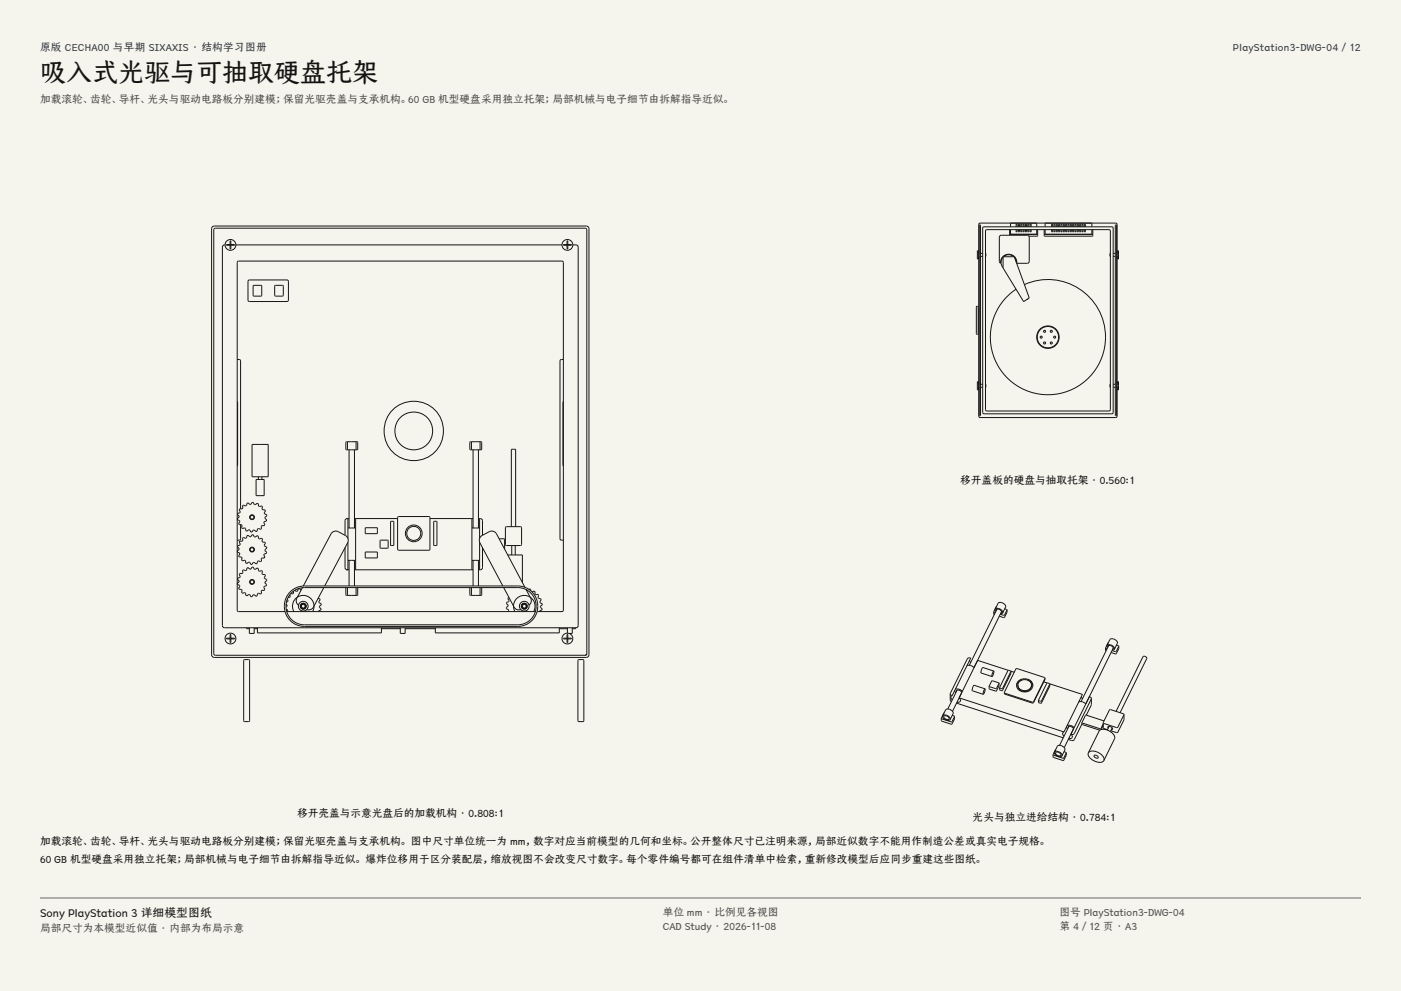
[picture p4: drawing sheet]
<svg xmlns="http://www.w3.org/2000/svg" width="420mm" height="297mm" viewBox="0 0 420 297" stroke-linecap="round" stroke-linejoin="round" font-family="sans-serif">
<g fill="#f5f4ed">
<path d="M0 0h420v297h-420z"/>
<path d="M12 12h396v275h-396z"/>
</g>
<g fill="none" stroke="#141413" stroke-width=".3">
<path d="M63.7 68l.5-.3h111.6a.81 .81 0 0 1 .8 .8v127.7a.81 .81 0 0 1-.8 .8h-111.6a.81 .81 0 0 1-.8-.8v-127.7zM67.5 73.4l-.6 .2-.2 .4v113.5l.2 .5 .4 .1h105.4l.4-.1 .2-.5v-113.5l-.4-.6h-1.2M67.9 73.3h2.4v.2h-2.4zM69 72.2h.2v2.4h-.2zM70.7 73.4h97.8M168.9 73.3h2.4v.2h-2.4zM170 72.2h.2v2.4h-.2zM293 75.2h.4v2.4h-.4zM293.4 76.8h.2M293.4 75.9h.2M293.4 75.9v-8.6l.4-.4h40.7l.4 .4v8.6M293.4 76.8v38.4"/>
<path d="M293.6 67.4l.4 .1-.1 57.1-.3-.1zM294 76.8h.6M294 75.9h.6M294.6 68.2l.4-.2h38.3l.4 .2v55.5l-.2 .3h-38.5l-.4-.2zM295.4 75.9v.9M295.5 69l.3-.2h36.7l.3 .2 .1 53.8-.2 .3-36.9 .1-.3-.2zM299.9 70.6l8.1-.1 .5 .3v7.8l-.5 .3h-3.2a2.44 2.44 0 0 0-2.4-2.7 2.44 2.44 0 0 0-2.4 2.7l-.4-.6v-7.2zM300.7 77.1a2.3 2.3 0 0 0 0 3.1M300.7 76.9h3.4l4.5 12.4-1.7 1.1-6.2-10.1zM300.8 76.9a2.3 2.3 0 0 1 3.2 0M302.7 70.2h8.4M302.7 68.8v1.7"/>
<path d="M302.9 68.8l.1 1.4M303 66.9l-.1 1.1M304.1 77.1l.6 1.5M304.6 67.2v.8M304.6 68.8v.6M304.6 69.4h.3M304.6 67.2h.3M304.7 78.6h.1M304.9 67.2v.8M304.9 68.8v.6M305.3 68.8v.6h.3v-.6M305.3 68v-.8h.3v.8"/>
<path d="M306 68.8v.6h.3v-.6M306 68v-.8h.3v.8M306.7 67.2v.8M306.7 68.8v.6M306.7 69.4h.3M306.7 67.2h.3M307 67.2v.8M307 68.8v.6M307.4 68.8v.6h.3v-.6M307.4 68v-.8h.3v.8M308.1 68v-.8h.3v.8M308.1 68.8v.6h.3v-.6"/>
<path d="M308.8 67.2v.8M308.8 68.8v.6M308.8 69.4h.3M308.8 67.2h.3M309.1 67.2v.8M309.1 68.8v.6M310.7 66.9l.1 1.1M310.8 68.8l-.1 1.4M311.1 68.8l-.1 1.9-2.5 .1M313 68.8l.1 2h14.4l.1-2M313 70.2h14.6M313.3 68.8l.1 1.4"/>
<path d="M313.4 66.9l-.1 1.1M315.3 67.2v.8M315.3 68.8v.6M315.3 69.4h.3M315.3 67.2h.3M315.6 67.2v.8M315.6 68.8v.6M316 68.8v.6h.3v-.6M316 68v-.8h.3v.8M316.7 68.8v.6h.3v-.6M316.7 68v-.8h.3v.8M317.4 68.8v.6h.3"/>
<path d="M317.7 67.2h-.3v.8M317.7 67.2v.8M317.7 68.8v.6M318.1 68.8v.6h.3v-.6M318.1 68v-.8h.3v.8M318.8 68.8v.6h.3v-.6M318.8 68v-.8h.3v.8M319.5 68.8v.6h.3v-.6M319.5 68v-.8h.3v.8M320.2 68.8v.6h.3v-.6M320.2 68v-.8h.3v.8M320.9 68.8v.6h.3v-.6"/>
<path d="M320.9 68v-.8h.3v.8M321.6 68.8v.6h.3v-.6M321.6 68v-.8h.3v.8M322.3 68.8v.6h.3v-.6M322.3 68v-.8h.3v.8M323 68.8v.6h.3v-.6M323 68v-.8h.3v.8M323.7 68.8v.6h.3v-.6M323.7 68v-.8h.3v.8M324.4 68.8v.6h.3v-.6M324.4 68v-.8h.3v.8M325.1 68.8v.6h.3v-.6"/>
<path d="M325.1 68v-.8h.3v.8M327.2 66.9l.1 1.1M327.3 68.8l-.1 1.4M332.9 75.9v.9M333.7 76.8h.7M333.7 75.9h.7M334.4 67.4h.3v57.2l-.3-.1zM334.7 67.4v.1M334.7 76.8h.2M334.7 75.9h.2M334.9 76.8v38.4M334.9 75.2h.4v2.4h-.4z"/>
<path d="M74.5 84h11.8l.2 .3-.1 5.9-.3 .2-11.6-.1-.2-.3v-5.7zM76 85.6h2.4v3.1h-2.4zM82.4 85.6h2.5v3.1h-2.5zM292.8 91.9l.5 .1v8l-.3 .2-.3-.2zM307.1 85.3a17.3 17.3 0 0 1 24.3 16.6 17.3 17.3 0 0 1-25.8 14.2 17.3 17.3 0 0 1-1-29.4M308.1 89.6l-.3 .2M71.1 107.7l.8 .1 .2 .3v44.4M168.9 107.7l-.8 .1-.2 .3v53.4l.2 .3 .8 .1M293 114.4h.4v2.4h-.4zM293.4 116.1h.2M293.4 115.2h.2M293.4 116.1v8.6l.4 .4h40.7l.4-.4v-8.6"/>
<path d="M294 116.1h.6M294 115.2h.6M295.4 115.2v.9M332.9 115.2v.9M333.7 116.1h.7M333.7 115.2h.7M334.7 116.1h.2M334.7 115.2h.2M334.9 114.4h.4v2.4h-.4zM71.1 120.3v19.3M75.6 133.2h4.8v9.7h-4.8zM104.2 132.4h2.5"/>
<path d="M104.2 134.8h2.5M104.2 132.4l-.5 .2v2l.5 .2M104.2 132.4v2.4M104.6 134.8v23.4M106.3 134.8v23.4M106.7 132.4l.5 .2v2l-.5 .2M106.7 132.4v2.4M141.3 132.4h2.6M141.3 134.8h2.6M141.3 132.4l-.5 .2v2l.5 .2M141.3 132.4v2.4M141.8 134.8v23.4"/>
<path d="M143.4 134.8v23.4M143.9 132.4l.5 .2v2l-.5 .2M143.9 132.4v2.4M168.9 120.3v19.3M72.1 157.2v4.3l-.2 .3-.8 .1M72.7 151.6l.3-.2 .6 .3 .3-.2 .1-.7 .4-.1 .5 .5 .3-.1 .4-.5h.3l.3 .6 .4 .1 .5-.5 .3 .2 .1 .7 .3 .1 .6-.2 .3 .3-.2 .6 .2 .3h.7l.2 .3-.4 .6 .1 .3 .6 .2 .1 .4-.6 .4v.3l.5 .5-.1 .4-.6 .1-.1 .3 .3 .6-.2 .4-.7-.1-.2 .3 .1 .6-.3 .3-.6-.3-.3 .1-.1 .7-.4 .1-.5-.5-.3 .1-.3 .6-.4-.1-.3-.6h-.3l-.6 .4-.3-.2-.1-.6-.3-.2-.6 .2-.3-.2 .2-.7-.2-.3h-.7l-.2-.3 .4-.6-.1-.3-.6-.2-.1-.4 .6-.4v-.3l-.5-.5 .1-.3 .6-.2 .1-.3-.3-.6 .2-.3h.7l.2-.2zM76.8 143.7h2.4v4.8h-2.4zM77.5 142.9v.8M78.5 142.9v.8M104.1 155.4l-.5 .2-.2 .5v4.3M104.1 155.4h.5M104.1 155.4h.2v5.9"/>
<path d="M104.3 158.2h2.3M106.3 155.4h.3M106.6 155.4h12.6M106.6 155.4v15.4M109.5 158.2h3.6v1.7h-3.6zM117.1 156.3l1 .1v6.9l-.2 .2-.8-.2zM119.2 155l.3-.2h9.1l.2 .2 .1 9.6-.2 .3h-9.2l-.3-.2zM128.9 155.4h12.6M130.1 156.3l.9 .1v6.9l-.2 .2-.8-.2zM141.5 158.2h2.3M141.5 155.4h.3M141.5 155.4v15.4"/>
<path d="M143.4 155.4h.4M143.8 155.4h.2M143.8 155.4v5.9M144 155.4l.5 .2 .1 .5v4.3M144 155.4h.1M151.6 158l.2-.2h4.2l.3 .2 .1 5.2-.2 .3h-4.4l-.2-.2zM153.3 157.8v-23.2h1.3v23.2M72.7 161.3l.3-.2 .6 .2 .3-.1 .1-.7 .4-.1 .5 .5 .3-.1 .4-.5h.3l.3 .6 .4 .1 .5-.5 .3 .2 .1 .6 .3 .2 .6-.2 .3 .3-.2 .6 .2 .3h.7l.2 .3-.4 .6 .1 .3 .6 .2 .1 .4-.6 .4v.3l.5 .5-.1 .4-.6 .1-.1 .3 .3 .6-.2 .4-.7-.1-.2 .2 .1 .7-.3 .2-.6-.2-.3 .1-.1 .7-.4 .1-.5-.5-.3 .1-.3 .6-.4-.1-.3-.6h-.3l-.6 .4-.3-.2-.1-.6-.3-.2-.6 .2-.3-.3 .2-.6-.2-.3h-.7l-.2-.3 .4-.6-.1-.3-.6-.2-.1-.4 .6-.4v-.3l-.5-.5 .1-.3 .6-.2 .1-.3-.3-.6 .2-.3h.7l.2-.2zM72.7 171l.3-.2 .6 .2 .3-.1 .1-.7 .4-.1 .5 .5 .3-.1 .4-.5h.3l.3 .6 .4 .1 .5-.5 .3 .2 .1 .6 .3 .2 .6-.2 .3 .3-.2 .6 .2 .3h.7l.2 .3-.4 .6 .1 .3 .6 .2 .1 .4-.6 .4v.3l.5 .5-.1 .4-.6 .1-.1 .3 .3 .6-.2 .4-.7-.1-.2 .2 .1 .7-.3 .2-.6-.2-.3 .1-.1 .7-.4 .1-.5-.5-.3 .1-.3 .5h-.4l-.3-.6-.3-.1-.6 .5-.3-.2-.1-.6-.3-.2-.6 .2-.3-.3 .2-.6-.2-.3h-.7l-.2-.3 .4-.6-.1-.3-.6-.2-.1-.4 .6-.4v-.3l-.5-.5 .1-.3 .6-.2 .1-.3-.3-.6 .2-.3h.7l.2-.2zM86.1 179.6l.3 .4-.1 .3-.4 .1M86.9 178.3l.1 .5-.2 .3h-.4M87 177.4a6 6 0 0 1 4.2-1.8h64a6.1 6.1 0 0 1 6 6.1 6.1 6.1 0 0 1-6 6h-64a6.1 6.1 0 0 1-5.5-3.7 6.1 6.1 0 0 1 1.3-6.6z"/>
<path d="M87.3 177.7a5.5 5.5 0 0 1 3.9-1.6h64a5.6 5.6 0 0 1 5.5 5.6 5.6 5.6 0 0 1-5.5 5.6h-64a5.6 5.6 0 0 1-5.1-3.5 5.6 5.6 0 0 1 1.2-6.1zM88 177.2v.6l-.3 .2-.5-.1M90.2 176.9l-.4-.5-.4 .1-.2 .6-.3 .2-.6-.4M90.3 176.9h-.1M90.7 176.1l-1.7 3.2a1.62 1.62 0 0 0 .5 2.1M95.3 179.4h.5l.2 .4-.4 .5v.3l.7 .3v.4l-.5 .4-.1 .3 .6 .4-.1 .4-.6 .2-.1 .3M97.1 176.1l-3.1 5.8a1.62 1.62 0 0 1-2 .8M97.3 175.6l7.1-13.3-.1-.9-.4-.7-2.9-1.5-1.2 .2-.6 .6-8.3 15.6M103.4 164.1v6l.2 .5 .5 .2M103.7 176.1v2.1l.5 .2M103.8 170.7l.3 .1M104.1 170.8h.5"/>
<path d="M104.2 178.4h2.5M104.2 176.1v2.3M104.3 167.9h2.3M104.3 162.5v8.3h-.2M104.6 167.9v7.7M106.3 170.8h.3M106.3 167.9v7.7M106.6 170.8h34.9M106.7 176.1v2.3M107.2 176.1v2.1l-.5 .2M109.5 165.4h3.6v1.8h-3.6zM114 161.9h2.3v2.4h-2.3z"/>
<path d="M140.9 176.1l-.1 2.1 .5 .2M141.3 178.4h2.6M141.3 176.1v2.3M141.5 167.9h2.3M141.5 170.8h.3M141.8 167.9v7.7M143.4 170.8h.4M143.4 167.9v7.7M143.8 170.8h.2M143.8 162.5v8.3M143.9 176.1v2.3M144 170.8h.1"/>
<path d="M144.4 176.1v2.1l-.5 .2M144.6 164.1v6l-.1 .5-.5 .2M149.6 161.5h1.6l.1 3.1M150.7 175.6l-7-13.3v-.9l.5-.7 2.9-1.5 1.2 .2 .6 .6 8.5 16M151 176.1l3.1 5.8a1.62 1.62 0 0 0 2 .8M152.2 166.3h4.4v8.3M152.6 179.1l-.4 .3 .4 .6-.1 .3-.6 .2-.1 .4 .5 .4v.4l-.5 .4v.3l.6 .3-.1 .6M153.4 163.5v2.8M154.5 163.5v2.8M158.1 176.9l-.4-.2 1.4 2.6a1.62 1.62 0 0 1-.5 2.1M158.5 176.6h.6v.5M159.5 177.4l.6-.3 .3 .2-.1 .7 .3 .2 .7-.1 .2 .3-.3 .7 .2 .3h.7l.1 .4-.4 .5 .1 .3 .6 .3 .1 .4-.6 .4v.3l.5 .4v.4l-.7 .2-.1 .3"/>
<path d="M67.9 191.3h2.4v.2h-2.4zM69 190.2h.2v2.4h-.2zM73.1 197.8l1.4-.1 .3 .3v18l-.3 .3h-1.2l-.2-.3zM73.9 188.1v.3h.8M74.7 188.1v1.7h1.5v-1.7M76.2 188.4h1M77.2 188.1v1.6h37.1v-1.6M85.5 183.3h-14l-.4-.4v-104.3l.4-.4h97l.3 .2 .1 104.5-.4 .4h-7.5M85.8 181.1l.3 .2v.4l-.4 .2M85.8 182.5l.4 .2-.1 .6M86 183.3h74.5M88.1 183.3a3.2 3.2 0 0 1 2.8-4.9 3.2 3.2 0 0 1 2.8 4.9"/>
<path d="M90 181.7h.1M90.1 181.7a.85 .85 0 0 1 1.2-.8 .85 .85 0 0 1 .1 1.5M90.1 181.7a.85 .85 0 0 0 1.3 .7M91.4 182.4h.1M114.3 188.4h5.7M120 188.1v1.7h1.5v-1.7M121.5 188.4h9M130.5 188.1v1.6h37.2v-1.6M154.4 183.3a3.2 3.2 0 0 1 2.8-4.9 3.2 3.2 0 0 1 2.8 4.9M156.7 182.4h.1M158 181.7a.85 .85 0 0 0-1.2-.8 .85 .85 0 0 0-.1 1.5M158 181.7a.85 .85 0 0 1-1.3 .7"/>
<path d="M158.1 181.7h-.1M167.7 188.4h2.4M168.9 191.3h2.4v.2h-2.4zM170 190.2h.2v2.4h-.2zM170.1 188.1v1.7M171.6 188.1v1.7h-1M172.5 188.1v.3h-.9M173.3 197.8l1.4-.1 .3 .3v18l-.3 .3h-1.2l-.2-.3zM175.5 196.4h-.1M175.9 195.9l-.5 .5M175.9 195.9v-127.3l-.5-.2-111.1 .1-.2 .4v127.2l.5 .3h110.8M289.9 199.5a1.98 1.98 0 0 1 2.1 .6"/>
<path d="M290.6 198l.4 .5M292.4 199.2h.1M297.9 183.3l.5 .3M297.9 183.3l.2 .9M297.9 183.3l1.3-2.5a1.48 1.48 0 0 1 2.3 1.1l-.9 1.8M297.9 183.3h.1M298.5 183.3l-.2-.5a1.31 1.31 0 0 1 1.4-.5 1.31 1.31 0 0 1 .9 1.1v.3M298.7 183l-.1-.1a.92 .92 0 0 1 1.1-.2 .92 .92 0 0 1 .5 .9l-.1 .1M298.8 181.7l-.1 .1M298.9 182.6l-8.3 16.8M300.3 183.3l-8.3 16.8M300.6 183.7l-.7 .3"/>
<path d="M301.2 182.5l.7 .3M301.9 182.8l-.9 1.6-1.1-.3M301.9 182.8v.7l-.9 1.6-1.4-.4M331.4 194.2l1.3-2.5a1.48 1.48 0 0 1 2.3 1.1l-.9 1.8M331.4 194.2l.5 .3M331.4 194.2l.1 .9M331.5 195.1h.1M332 194.1l-.2-.4a1.31 1.31 0 0 1 1.4-.5 1.31 1.31 0 0 1 .9 1.1v.3M332.2 193.9l-.1-.2a.92 .92 0 0 1 1.1-.1 .92 .92 0 0 1 .5 .9l-.1 .1M332.3 192.6l-.1 .1M332.4 193.5l-8.3 16.8M333.8 194.1l-14.7 30"/>
<path d="M334.1 194.6l-.7 .2M334.7 193.3l.7 .4M335.4 193.7l-.9 1.6-1.1-.3M335.4 193.7v.7l-.9 1.6-1.4-.4M282.6 214.5l.9-1.8a1.48 1.48 0 0 1 2.2 1.2l-.8 1.7M282.6 214.5a1.48 1.48 0 0 1 2.3 1.1M282.6 214.5a1.49 1.49 0 0 0 2.3 1.1M282.9 214.7a1.07 1.07 0 0 1 1.6 .8 1.08 1.08 0 0 1-1.6-.8zM283 213.7l-.8 1.6M284.9 207.9l5.1-10.4 .3-.3h.7l-5.5 11.3M284.9 207.9l.6 .6M284.9 207.9v1.9l.3 .4"/>
<path d="M285.5 208.5a.7 .7 0 0 0-.5 .6 .7 .7 0 0 0 .5 .7M285.5 214.4l.7 .3M286.2 214.7l-.9 1.7-3.1-1.1M286.2 214.7l-.1 .8-.8 1.5-3-.9-.1-.8M286.2 207l.3 .6M286.4 206.6a1.98 1.98 0 0 1 2.1 .6M286.7 207.3a.8 .8 0 0 1 .8-.6 .8 .8 0 0 1 .7 .6l.1 .2-2.8 5.7M286.8 210.7l31.9 10.4M286.9 206.8l-2.8 5.7M287.5 209.2a.73 .73 0 0 1 .4 1 .73 .73 0 0 1-1 .3M287.5 209.2l31.5 10.2M287.9 208.3h.1"/>
<path d="M288.1 207.9h.1M295.3 206.4l-.4 .8-.1 .9M295.3 206.4v.7l-.5 1M295.3 206.4l-3.3-1-.4 .7-.1 .9 3.3 1.1M296.5 205.6v.1M297.9 201.1l-.4 .8-.1 .9M297.9 201.1l-.2 1.1-.3 .6M297.9 201.1l-3.3-1-.4 .7-.1 .9 3.3 1.1M299.5 205.5l-.9 1.6-2-.6-.1-.8M299.5 204.7l-.9 1.7-2.1-.7M299.5 204.7l-2.1-.7-.9 1.6M299.5 205.5h.1"/>
<path d="M299.5 204.7v.8M302.3 200.9l-9.2-3-5.6 11.3M303.1 201.2l-2.6 5.1-.8-.2M303.1 201.2l1 .3M303.1 201.2l-.9-.2-2.5 5.1M303.1 201.2h.1M303.1 201.2v.6l-2.6 5.1-.8-.1v-.7M305.1 205.3a2.08 2.08 0 0 0 2.1 1.7 2.08 2.08 0 0 0 2-1.7M305.1 205.3a2.08 2.08 0 0 1 2.1-1.6 2.08 2.08 0 0 1 2 1.6M305.1 205.3a2.04 2.04 0 0 0 2.1 2 2.04 2.04 0 0 0 2-2M305.3 204.1a2.58 2.58 0 0 1 4.3 1.3 2.48 2.48 0 0 1-2.4 2 2.48 2.48 0 0 1-2.4-2zM306.4 203.8a2.12 2.12 0 0 0-1.6 1.7"/>
<path d="M308 203.8a2.12 2.12 0 0 1 1.6 1.7M311.3 209.8v.1M312.9 204.4l1 .3M313.3 203.3l-.2-.3-8.5-2.6-3.5 7.1M313.3 203.3l-3.5 7.1-8.5-2.6-.2-.3M313.3 203.3l-3.5 7.4-8.5-2.7-.2-.5M314.7 204.9l9.8 3.2-5.5 11.3M314.7 205l-2.5 5.1-.9-.2M314.7 205l-.9-.3-2.5 5.1M314.7 205v.6l-2.5 5.1-.9-.2v-.6M319 219.4l-.5 .5 .5 .8M319.7 217.8l.3 .7"/>
<path d="M319.9 217.5a1.98 1.98 0 0 1 2.1 .6M320.2 218.1a.8 .8 0 0 1 .8-.5 .8 .8 0 0 1 .7 .6l.1 .2M320.4 217.7l-2.8 5.7M321.4 219.2h.1M321.6 218.8h.1M323.4 210.4a1.98 1.98 0 0 1 2.1 .6M324.1 208.9l.4 .5M324.4 217l-2.5 4.8-.4 .2-1.2-.4M324.4 216.6l5.4 1.8 .9-1.4M324.4 216.6v.5l5.3 1.7M325.6 214.3l-1.2 2.3M325.6 214.3l5.4 1.8"/>
<path d="M325.9 210.1h.1M326.6 208.8l.6 .5M327.2 209.3v2l-1.5 3M327.2 209.3l-5.1 10.5-.4 .3-.7-.1a.73 .73 0 0 1 .4 1 .73 .73 0 0 1-1 .3M330.7 216.6l.1 1.6 1.2 .5M330.7 217.4l-.6 1.2M332.2 218.3l-.1-.3a.79 .79 0 0 1 .9-.2 .79 .79 0 0 1 .4 .8l-.3 .1M332.5 217.7h.1M332.5 217.7l-.5 1.1M333.4 218.1l-.5 1.2M333.5 218.2h-.1M334.6 213.2l8.1-16.4 .5-.1 .5 .3 .1 .3-8 16.3"/>
<path d="M337 214.1l-.2-.2-4.1-1.2-2 3.9M337 214.1l-2 3.9-4.1-1.2-.2-.2M337 214.1l-.1 1.6-1.8 3.7-.4 .2-1.7-.6M315.7 226.2l1.3-2.6a1.48 1.48 0 0 1 2.2 1.1l-.8 1.8M315.7 226.2l.1 .8 2.9 .9 .2-.1 .7-1.4M316.3 225.2a1.6 1.6 0 0 1 2.1 1.3 1.49 1.49 0 0 1-2.3-1.1zM316.4 225.6a1.07 1.07 0 0 1 1.6 .8 1.08 1.08 0 0 1-1.6-.8zM316.5 224.6h-.1M319 225.3l.7 .3M319.7 225.6l-.9 1.6-3.1-1M319.7 226.3l-.1 .1M319.7 225.6v.7"/>
<path d="M326.3 225.6l3.2-6.5a3.1 3.1 0 0 1 4.4 1.1l.3 .8-.1 .4-3.2 6.5M326.3 225.6a3.1 3.1 0 0 1 4.4 1.1l.3 .8-.1 .4M326.3 225.6a1.98 1.98 0 0 0 1.3 2.2 3.4 3.4 0 0 0 2.9 .5l.4-.4M328 226.5l.3-.2 .6 .2 .3 .6a.83 .83 0 0 1-1.2-.6z"/>
<circle cx="69.1" cy="73.4" r="1.62"/>
<circle cx="170.1" cy="73.4" r="1.62"/>
<circle cx="304.6" cy="67.2" r=".01"/>
<circle cx="304.6" cy="69.4" r=".01"/>
<circle cx="304.9" cy="67.2" r=".01"/>
<circle cx="304.9" cy="69.4" r=".01"/>
<circle cx="305.3" cy="67.2" r=".01"/>
<circle cx="305.3" cy="69.4" r=".01"/>
<circle cx="305.6" cy="67.2" r=".01"/>
<circle cx="305.6" cy="69.4" r=".01"/>
<circle cx="306" cy="67.2" r=".01"/>
<circle cx="306" cy="69.4" r=".01"/>
<circle cx="306.3" cy="67.2" r=".01"/>
<circle cx="306.3" cy="69.4" r=".01"/>
<circle cx="306.7" cy="67.2" r=".01"/>
<circle cx="306.7" cy="69.4" r=".01"/>
<circle cx="307" cy="67.2" r=".01"/>
<circle cx="307" cy="69.4" r=".01"/>
<circle cx="307.4" cy="67.2" r=".01"/>
<circle cx="307.4" cy="69.4" r=".01"/>
<circle cx="307.7" cy="67.2" r=".01"/>
<circle cx="307.7" cy="69.4" r=".01"/>
<circle cx="308.1" cy="67.2" r=".01"/>
<circle cx="308.1" cy="69.4" r=".01"/>
<circle cx="308.4" cy="67.2" r=".01"/>
<circle cx="308.4" cy="69.4" r=".01"/>
<circle cx="308.8" cy="67.2" r=".01"/>
<circle cx="308.8" cy="69.4" r=".01"/>
<circle cx="309.1" cy="67.2" r=".01"/>
<circle cx="309.1" cy="69.4" r=".01"/>
<circle cx="315.3" cy="67.2" r=".01"/>
<circle cx="315.3" cy="69.4" r=".01"/>
<circle cx="315.6" cy="67.2" r=".01"/>
<circle cx="315.6" cy="69.4" r=".01"/>
<circle cx="316" cy="67.2" r=".01"/>
<circle cx="316" cy="69.4" r=".01"/>
<circle cx="316.3" cy="67.2" r=".01"/>
<circle cx="316.3" cy="69.4" r=".01"/>
<circle cx="316.7" cy="67.2" r=".01"/>
<circle cx="316.7" cy="69.4" r=".01"/>
<circle cx="317" cy="67.2" r=".01"/>
<circle cx="317" cy="69.4" r=".01"/>
<circle cx="317.4" cy="67.2" r=".01"/>
<circle cx="317.4" cy="69.4" r=".01"/>
<circle cx="317.7" cy="67.2" r=".01"/>
<circle cx="317.7" cy="69.4" r=".01"/>
<circle cx="318.1" cy="67.2" r=".01"/>
<circle cx="318.1" cy="69.4" r=".01"/>
<circle cx="318.4" cy="67.2" r=".01"/>
<circle cx="318.4" cy="69.4" r=".01"/>
<circle cx="318.8" cy="67.2" r=".01"/>
<circle cx="318.8" cy="69.4" r=".01"/>
<circle cx="319.1" cy="67.2" r=".01"/>
<circle cx="319.1" cy="69.4" r=".01"/>
<circle cx="319.5" cy="67.2" r=".01"/>
<circle cx="319.5" cy="69.4" r=".01"/>
<circle cx="319.8" cy="67.2" r=".01"/>
<circle cx="319.8" cy="69.4" r=".01"/>
<circle cx="320.2" cy="67.2" r=".01"/>
<circle cx="320.2" cy="69.4" r=".01"/>
<circle cx="320.5" cy="67.2" r=".01"/>
<circle cx="320.5" cy="69.4" r=".01"/>
<circle cx="320.9" cy="67.2" r=".01"/>
<circle cx="320.9" cy="69.4" r=".01"/>
<circle cx="321.2" cy="67.2" r=".01"/>
<circle cx="321.2" cy="69.4" r=".01"/>
<circle cx="321.6" cy="67.2" r=".01"/>
<circle cx="321.6" cy="69.4" r=".01"/>
<circle cx="321.9" cy="67.2" r=".01"/>
<circle cx="321.9" cy="69.4" r=".01"/>
<circle cx="322.3" cy="67.2" r=".01"/>
<circle cx="322.3" cy="69.4" r=".01"/>
<circle cx="322.6" cy="67.2" r=".01"/>
<circle cx="322.6" cy="69.4" r=".01"/>
<circle cx="323" cy="67.2" r=".01"/>
<circle cx="323" cy="69.4" r=".01"/>
<circle cx="323.3" cy="67.2" r=".01"/>
<circle cx="323.3" cy="69.4" r=".01"/>
<circle cx="323.7" cy="67.2" r=".01"/>
<circle cx="323.7" cy="69.4" r=".01"/>
<circle cx="324" cy="67.2" r=".01"/>
<circle cx="324" cy="69.4" r=".01"/>
<circle cx="324.4" cy="67.2" r=".01"/>
<circle cx="324.4" cy="69.4" r=".01"/>
<circle cx="324.7" cy="67.2" r=".01"/>
<circle cx="324.7" cy="69.4" r=".01"/>
<circle cx="325.1" cy="67.2" r=".01"/>
<circle cx="325.1" cy="69.4" r=".01"/>
<circle cx="325.4" cy="67.2" r=".01"/>
<circle cx="325.4" cy="69.4" r=".01"/>
<circle cx="313.1" cy="99.3" r=".31"/>
<circle cx="315.2" cy="99.3" r=".31"/>
<circle cx="312.1" cy="101" r=".31"/>
<circle cx="313.1" cy="102.8" r=".31"/>
<circle cx="314.1" cy="101" r="3.4"/>
<circle cx="314.1" cy="101" r="3.2"/>
<circle cx="315.2" cy="102.8" r=".31"/>
<circle cx="316.2" cy="101" r=".31"/>
<circle cx="124" cy="129.2" r="8.9"/>
<circle cx="124" cy="129.2" r="5.7"/>
<circle cx="75.6" cy="155" r=".73"/>
<circle cx="75.6" cy="155" r=".57"/>
<circle cx="124" cy="159.9" r="2.51"/>
<circle cx="124" cy="159.9" r="2.11"/>
<circle cx="75.6" cy="174.4" r=".73"/>
<circle cx="75.6" cy="164.7" r=".73"/>
<circle cx="75.6" cy="164.7" r=".57"/>
<circle cx="75.6" cy="174.4" r=".57"/>
<circle cx="69.1" cy="191.4" r="1.62"/>
<circle cx="90.9" cy="181.7" r="1.46"/>
<circle cx="90.9" cy="181.7" r=".89"/>
<circle cx="90.9" cy="181.7" r=".73"/>
<circle cx="90.9" cy="181.7" r=".57"/>
<circle cx="157.2" cy="181.7" r="1.46"/>
<circle cx="157.2" cy="181.7" r=".89"/>
<circle cx="157.2" cy="181.7" r=".73"/>
<circle cx="157.2" cy="181.7" r=".57"/>
<circle cx="170.1" cy="191.4" r="1.62"/>
</g>
<path d="M12 269.3h396zM12 269h396v.3h-396z" fill-rule="evenodd" fill="#504e49"/>
<text font-size="7.8" fill="#141413" x="12" y="24.7">吸入式光驱与可抽取硬盘托架</text>
<text font-size="3.5" fill="#141413" x="12" y="274.9">Sony PlayStation 3 详细模型图纸</text>
<g font-size="3.2" fill="#1b365d">
<text x="12" y="15.3">原版 CECHA00 与早期 SIXAXIS · 结构学习图册</text>
<text x="369.6" y="15.3">PlayStation3-DWG-04 / 12</text>
</g>
<g font-size="3.2" fill="#504e49">
<text x="12" y="30.9">加载滚轮、齿轮、导杆、光头与驱动电路板分别建模；保留光驱壳盖与支承机构。60 GB 机型硬盘采用独立托架；局部机械与电子细节由拆解指导近似。</text>
<text x="198.7" y="274.5">单位 mm · 比例见各视图</text>
<text x="317.6" y="274.5">图号 PlayStation3-DWG-04</text>
<text x="12" y="279.3">局部尺寸为本模型近似值 · 内部为布局示意</text>
<text x="198.7" y="278.8">CAD Study · 2026-11-08</text>
<text x="317.6" y="278.8">第 4 / 12 页 · A3</text>
</g>
<g font-size="3.2" fill="#141413">
<text x="287.9" y="145">移开盖板的硬盘与抽取托架 · 0.560:1</text>
<text x="89.1" y="245">移开壳盖与示意光盘后的加载机构 · 0.808:1</text>
<text x="291.7" y="246">光头与独立进给结构 · 0.784:1</text>
<text x="12" y="253.3">加载滚轮、齿轮、导杆、光头与驱动电路板分别建模；保留光驱壳盖与支承机构。 图中尺寸单位统一为 mm，数字对应当前模型的几何和坐标。公开整体尺寸已注明来源，局部近似数字不能用作制造公差或真实电子规格。</text>
<text x="12" y="258.6">60 GB 机型硬盘采用独立托架；局部机械与电子细节由拆解指导近似。 爆炸位移用于区分装配层，缩放视图不会改变尺寸数字。每个零件编号都可在组件清单中检索，重新修改模型后应同步重建这些图纸。</text>
</g>
</svg>
